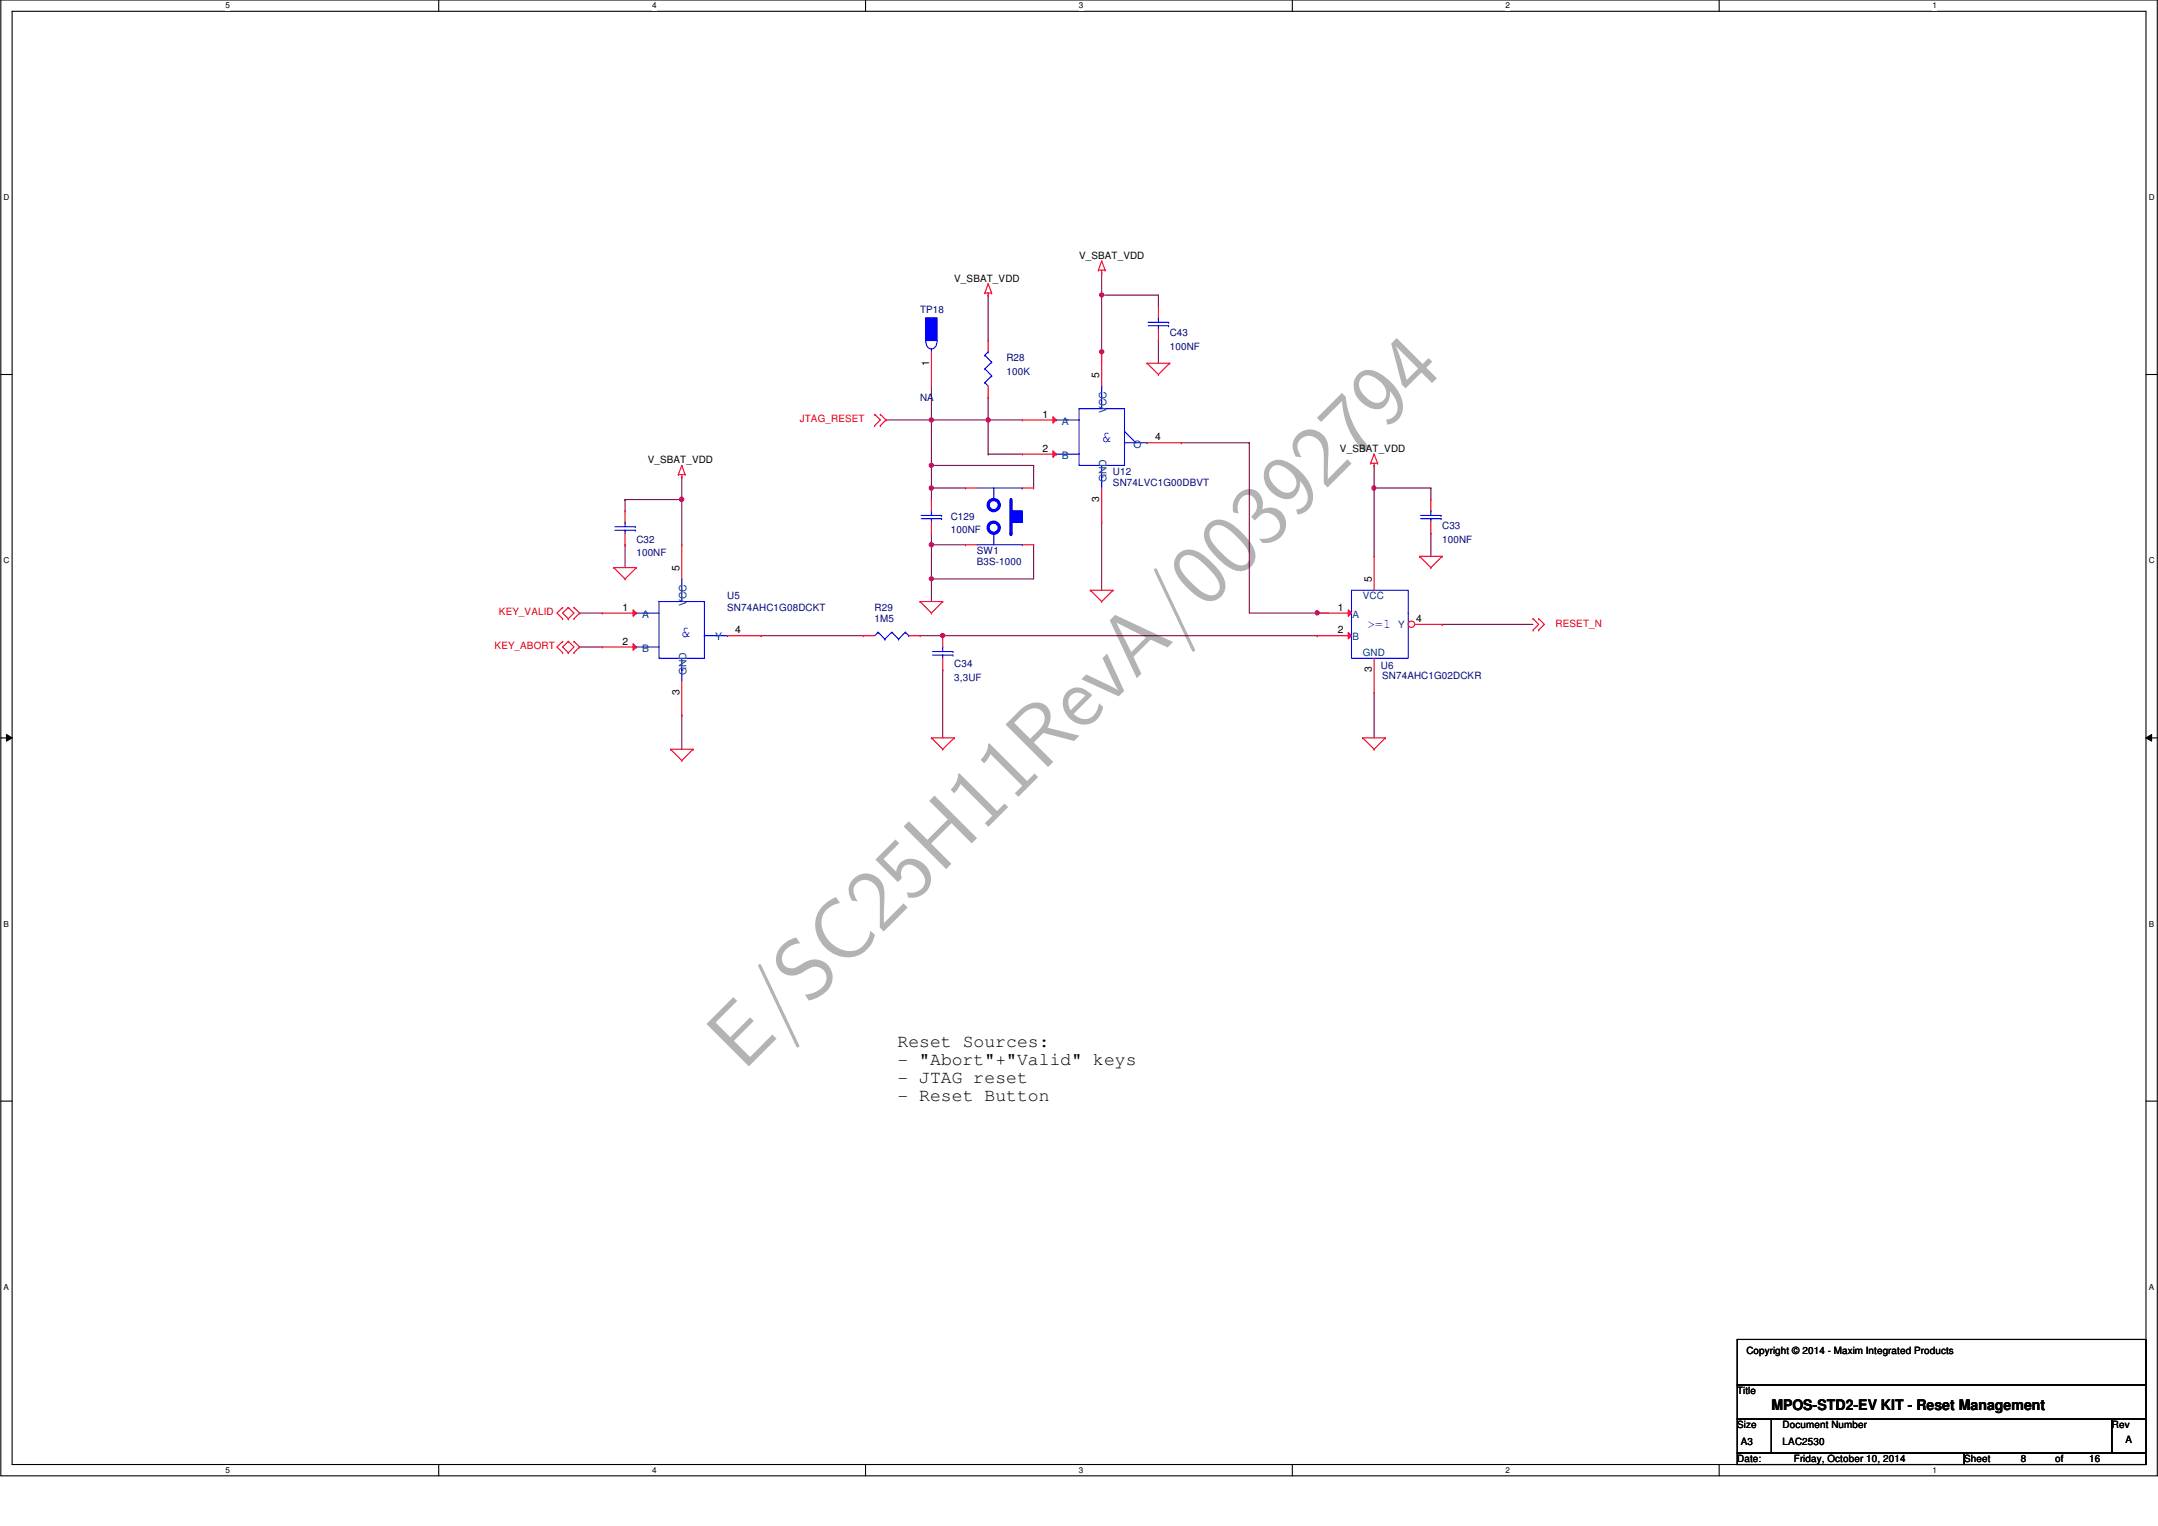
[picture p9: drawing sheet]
<svg xmlns="http://www.w3.org/2000/svg" width="420mm" height="297mm" viewBox="0 0 420 297" stroke-linecap="round" stroke-linejoin="round" font-family="sans-serif">
<path d="M.2 0h419.8v287.3h-419.8zM2.4 2.2h415.4v282.9h-415.4z" fill="none" stroke="#000" stroke-width=".21"/>
<g fill="#fff">
<path d="M43.9 .2h.9v1.8h-.9z"/>
<path d="M43.9 285.3h.9v1.8h-.9z"/>
</g>
<path d="M85.4 0v2.2M85.4 285.1v2.2" fill="none" stroke="#000" stroke-width=".21"/>
<g fill="#fff">
<path d="M126.9 .2h.9v1.8h-.9z"/>
<path d="M126.9 285.3h.9v1.8h-.9z"/>
</g>
<path d="M168.5 0v2.2M168.5 285.1v2.2" fill="none" stroke="#000" stroke-width=".21"/>
<g fill="#fff">
<path d="M210 .2h.9v1.8h-.9z"/>
<path d="M210 285.3h.9v1.8h-.9z"/>
</g>
<path d="M251.6 0v2.2M251.6 285.1v2.2" fill="none" stroke="#000" stroke-width=".21"/>
<g fill="#fff">
<path d="M293.1 .2h.9v1.8h-.9z"/>
<path d="M293.1 285.3h.9v1.8h-.9z"/>
</g>
<path d="M334.7 0v2.2M334.7 285.1v2.2" fill="none" stroke="#000" stroke-width=".21"/>
<g fill="#fff">
<path d="M376.2 .2h.9v1.8h-.9z"/>
<path d="M376.2 285.3h.9v1.8h-.9z"/>
<path d="M.7 37.5h1.2v1.8h-1.2z"/>
<path d="M418.4 37.5h1.1v1.8h-1.1z"/>
<path d="M.7 108.2h1.2v1.8h-1.2z"/>
<path d="M418.4 108.2h1.1v1.8h-1.1z"/>
</g>
<path d="M.2 72.9h2.2M417.8 72.9h2.2" fill="none" stroke="#000" stroke-width=".21"/>
<g fill="#fff">
<path d="M.7 179h1.1v1.8h-1.1z"/>
<path d="M418.4 179h1v1.8h-1z"/>
</g>
<path d="M.2 143.6h2.2M417.8 143.6h2.2" fill="none" stroke="#000" stroke-width=".21"/>
<path d="M1.3 143l1.1 .6-1.1 .7zM417.8 143.6l1.1-.6v1.3z" fill="#000"/>
<path d="M1.3 143l1.1 .6-1.1 .7zM417.8 143.6l1.1-.6v1.3z" fill="none" stroke="#000" stroke-width=".19"/>
<g fill="#fff">
<path d="M.7 249.7h1.1v1.8h-1.1z"/>
<path d="M418.4 249.7h1v1.8h-1z"/>
</g>
<path d="M.2 214.3h2.2M417.8 214.3h2.2" fill="none" stroke="#000" stroke-width=".21"/>
<g fill="none" stroke="#800040" stroke-width=".21">
<path d="M132.7 97.2h.1M132.7 97.2v8.8M267.5 95h.1M267.5 90.6h.1M267.5 90.6v17.7M267.5 95h11.1M121.7 106h.1M121.7 106v4.5M132.7 139.2h.1M132.7 139.2v6.6M148.2 123.7h.1M148.2 123.7h19.9"/>
<path d="M183.5 130.4h.1M183.5 130.4v13.2"/>
</g>
<circle cx="267.5" cy="95" r=".42" fill="#f0f"/>
<circle cx="267.5" cy="95" r=".42" fill="none" stroke="#f0f" stroke-width=".21"/>
<path d="M121.7 97.2h.1M121.7 97.2h11M112.8 119.3h.1M112.8 119.3h4.5M112.8 125.9h.1M112.8 125.9h4.5M179.1 123.7h4.4M183.5 123.7h.1M267.5 134.8h.1M267.5 134.8v8.8M280.8 121.5h.1M280.8 121.5h17.7" fill="none" stroke="#800040" stroke-width=".21"/>
<circle cx="132.7" cy="97.2" r=".43" fill="#f0f"/>
<circle cx="132.7" cy="97.2" r=".43" fill="none" stroke="#f0f" stroke-width=".21"/>
<path d="M121.7 97.2h.1M121.7 97.2v2.2M132.7 92.8h.1M132.7 92.8v4.4M278.6 95h.1M278.6 95v2.2M278.6 103.8h.1M278.6 103.8v4.5M183.5 123.7h73M256.5 123.7h.1" fill="none" stroke="#800040" stroke-width=".21"/>
<circle cx="183.6" cy="123.7" r=".42" fill="#f0f"/>
<circle cx="183.6" cy="123.7" r=".42" fill="none" stroke="#f0f" stroke-width=".21"/>
<path d="M181.3 75.1h.1M181.3 75.1v6.6M172.5 81.7h.1M172.5 81.7h19.9M181.3 81.7h.1" fill="none" stroke="#800040" stroke-width=".21"/>
<circle cx="192.4" cy="81.7" r=".43" fill="#f0f"/>
<circle cx="192.4" cy="81.7" r=".43" fill="none" stroke="#f0f" stroke-width=".21"/>
<circle cx="181.3" cy="81.7" r=".43" fill="#f0f"/>
<circle cx="181.3" cy="81.7" r=".43" fill="none" stroke="#f0f" stroke-width=".21"/>
<path d="M192.4 57.4h.1M192.4 57.4v8.9M214.5 57.4h.1M214.5 53h.1M214.5 53v15.5M214.5 57.4h11M192.4 81.7h.1M192.4 88.4h.1M192.4 81.7v6.7M192.4 88.4h6.6M192.4 81.7h6.6" fill="none" stroke="#800040" stroke-width=".21"/>
<circle cx="214.5" cy="57.4" r=".42" fill="#f0f"/>
<circle cx="214.5" cy="57.4" r=".42" fill="none" stroke="#f0f" stroke-width=".21"/>
<path d="M225.5 57.4h.1M225.5 57.4v2.2M214.5 68.5h.1M214.5 68.5v2.2M225.5 66.3h.1M225.5 66.3v4.4" fill="none" stroke="#800040" stroke-width=".21"/>
<circle cx="214.5" cy="68.5" r=".42" fill="#f0f"/>
<circle cx="214.5" cy="68.5" r=".42" fill="none" stroke="#f0f" stroke-width=".21"/>
<path d="M192.4 77.3h.1M192.4 77.3v4.4M181.3 95h.1M181.3 95h6.7M214.5 101.6h.1M214.5 101.6v13.3" fill="none" stroke="#800040" stroke-width=".21"/>
<circle cx="181.3" cy="95" r=".43" fill="#f0f"/>
<circle cx="181.3" cy="95" r=".43" fill="none" stroke="#f0f" stroke-width=".21"/>
<path d="M181.3 90.6h.1M181.3 90.6h19.9" fill="none" stroke="#800040" stroke-width=".21"/>
<circle cx="181.4" cy="90.6" r=".42" fill="#f0f"/>
<circle cx="181.4" cy="90.6" r=".42" fill="none" stroke="#f0f" stroke-width=".21"/>
<path d="M181.3 90.6h.1M181.3 90.6v4.4M201.2 90.6h.1M201.2 90.6v4.4M181.3 106h.1M181.3 106v6.7M181.3 106h6.7" fill="none" stroke="#800040" stroke-width=".21"/>
<circle cx="181.4" cy="112.7" r=".42" fill="#f0f"/>
<circle cx="181.4" cy="112.7" r=".42" fill="none" stroke="#f0f" stroke-width=".21"/>
<circle cx="181.3" cy="106" r=".43" fill="#f0f"/>
<circle cx="181.3" cy="106" r=".43" fill="none" stroke="#f0f" stroke-width=".21"/>
<path d="M181.3 95h.1M181.3 95v2.2M230 86.2h13.2M243.2 86.2h.1M243.2 86.2v33.1h15.5M181.3 103.8h.1M181.3 112.7h.1M181.3 103.8v2.2M181.3 112.7v4.4M201.2 106h.1M201.2 106v6.7h-19.9M256.5 119.3h.1" fill="none" stroke="#800040" stroke-width=".21"/>
<circle cx="256.5" cy="119.3" r=".42" fill="#f0f"/>
<circle cx="256.5" cy="119.3" r=".42" fill="none" stroke="#f0f" stroke-width=".21"/>
<path d="M181.3 90.6h.1M181.3 81.7v8.9" fill="none" stroke="#800040" stroke-width=".21"/>
<g fill="none" stroke="#f00" stroke-width=".21">
<path d="M191.8 57h.1M191.8 57h1.3M192.4 57.4h.1M192.4 55.2h.1M192.4 57v.4M192.4 55.2l-.6 1.8M192.4 55.2l.7 1.8M193.1 57h.1M213.9 52.6h.1M213.9 52.6h1.3M214.5 53h.1M214.5 50.8h.1"/>
<path d="M214.5 52.6v.4M214.5 50.8l-.6 1.8M214.5 50.8l.7 1.8M215.2 52.6h.1M223.3 70.7h.1M223.3 70.7h4.4M223.3 70.7l2.2 2.2M225.5 72.9h.1M227.7 70.7h.1M227.7 70.7l-2.2 2.2M121.7 99.4h.1M121.7 99.4v2.2"/>
<path d="M132.1 92.4h.1M132.1 92.4h1.3M132.7 92.8h.1M132.7 90.6h.1M132.7 92.4v.4M132.7 90.6l-.6 1.8M132.7 90.6l.7 1.8M133.4 92.4h.1M170.3 80.6h.1M170.3 82.8h.1M170.3 80.6l1.1 1.1-1.1 1.1M171.4 82.8h.1"/>
<path d="M171.4 80.6h.1M171.4 80.6l1.1 1.1-1.1 1.1M266.9 90.2h.1M266.9 90.2h1.3M267.5 90.6h.1M267.5 88.4h.1M267.5 90.2v.4M267.5 88.4l-.6 1.8M267.5 88.4l.7 1.8M268.2 90.2h.1M109.5 118.2h.1M109.5 118.2l-1.1 1.1 1.1 1.1"/>
<path d="M110.6 118.2h.1M110.6 118.2l-1.1 1.1 1.1 1.1M110.6 118.2l1.1 1.1-1.1 1.1M111.7 118.2h.1M111.7 118.2l1.1 1.1-1.1 1.1M119.5 110.5h.1M119.5 110.5h4.4M119.5 110.5l2.2 2.2M121.7 112.7h.1M121.7 106h.1M121.7 103.8v2.2M123.9 110.5h.1"/>
<path d="M123.9 110.5l-2.2 2.2M179.1 117.1h.1M179.1 117.1h4.4M179.1 117.1l2.2 2.2M181.3 119.3h.1M183.5 117.1h.1M183.5 117.1l-2.2 2.2M212.3 114.9h.1M212.3 114.9h4.4M212.3 114.9l2.2 2.2M214.5 117.1h.1M216.7 114.9h.1"/>
<path d="M216.7 114.9l-2.2 2.2M276.4 108.3h.1M276.4 108.3h4.4M276.4 108.3l2.2 2.2M278.6 110.5h.1M280.8 108.3h.1M280.8 108.3l-2.2 2.2M109.5 120.4h.1M109.5 124.8h.1M109.5 127h.1M109.5 124.8l-1.1 1.1 1.1 1.1M110.6 120.4h.1"/>
<path d="M110.6 124.8h.1M110.6 127h.1M110.6 124.8l-1.1 1.1 1.1 1.1M110.6 124.8l1.1 1.1-1.1 1.1M111.7 120.4h.1M111.7 124.8h.1M111.7 127h.1M111.7 124.8l1.1 1.1-1.1 1.1M298.5 120.4h.1M298.5 122.6h.1M298.5 120.4l1.1 1.1-1.1 1.1M299.6 120.4h.1"/>
<path d="M299.6 122.6h.1M299.6 120.4l1.1 1.1-1.1 1.1M130.5 145.8h.1M130.5 145.8h4.4M130.5 145.8l2.2 2.2M132.7 148h.1M134.9 145.8h.1M134.9 145.8l-2.2 2.2M181.3 143.6h.1M181.3 143.6h4.5M181.3 143.6l2.2 2.2M183.5 145.8h.1"/>
<path d="M185.8 143.6h.1M185.8 143.6l-2.3 2.2M265.3 143.6h.1M265.3 143.6h4.4M265.3 143.6l2.2 2.2M267.5 145.8h.1M269.7 143.6h.1M269.7 143.6l-2.2 2.2"/>
</g>
<path d="M338.2 260.7h79.6v8.9h-79.6zM338.2 269.6h79.6v6.6h-79.6zM338.2 276.2h6.7v6.6h-6.7zM344.9 276.2h66.3v6.6h-66.3zM411.2 276.2h6.6v6.6h-6.6zM338.2 282.8h44.2v2.3h-44.2zM382.4 282.8h35.4v2.3h-35.4z" fill="none" stroke="#000" stroke-width=".21"/>
<path d="M119.7 103.2h4M119.7 102.5h4M121.7 103.2h.1M121.7 101.6h.1M121.7 101.6v.9M121.7 103.2v.6M123.7 103.2h.1M123.7 102.5h.1M263.1 114.9h11.1v13.2h-11.1z" fill="none" stroke="#00f" stroke-width=".21"/>
<path d="M262.5 118.7l.6 .6-.6 .7z" fill="#f00"/>
<path d="M256.5 119.3h.1M256.5 119.3h6.6M262.5 118.7l.6 .6-.6 .7z" fill="none" stroke="#f00" stroke-width=".21"/>
<path d="M262.5 123.1l.6 .6-.6 .7z" fill="#f00"/>
<path d="M256.5 123.7h.1M256.5 123.7h6.6M262.5 123.1l.6 .6-.6 .7z" fill="none" stroke="#f00" stroke-width=".21"/>
<circle cx="274.8" cy="121.5" r=".63" fill="#fff"/>
<g fill="none" stroke="#f00" stroke-width=".21">
<path d="M267.5 108.3h.1M267.5 108.3v6.6M267.5 134.8h.1M267.5 128.1v6.7M275.5 121.5h5.3M280.8 121.5h.1"/>
<circle cx="274.8" cy="121.5" r=".63"/>
</g>
<path d="M190.2 95h8.8M193.5 97.2h.1M193.5 95v2.2M199 95h.1M190.2 106h8.8M193.5 103.8h.1M193.5 103.8v2.2M199 106h.1" fill="none" stroke="#00f" stroke-width=".21"/>
<g fill="none" stroke="#00f" stroke-width=".63">
<path d="M196.8 97.2v6.6"/>
<circle cx="193.5" cy="98.3" r="1.08"/>
<circle cx="193.5" cy="102.7" r="1.08"/>
</g>
<circle cx="196.8" cy="103.8" r=".32" fill="#00f"/>
<path d="M196.8 99.4h2.2v2.2h-2.2z" fill-rule="evenodd" fill="#00f"/>
<g fill="none" stroke="#00f" stroke-width=".21">
<path d="M191.8 74.5h.1M191.8 71.8h.1M191.8 69.2h.1M191.8 74.5l.6 .6M191.8 71.8l1.3 1.4M191.8 69.2l1.3 1.3M192.4 68.5h.1M192.4 68.5l-.6 .7M193.1 73.2h.1M193.1 70.5h.1M193.1 73.2l-1.3 1.3M193.1 70.5l-1.3 1.3"/>
<path d="M210.1 79.5h8.8v11.1h-8.8zM214.5 77.3h.1M214.5 75.1h.1M214.5 75.1v4.4M196.8 99.4h2.2v2.2h-2.2zM205.6 81.7h.1M205.6 88.4h.1M205.6 81.7h4.5M205.6 88.4h4.5M214.5 92.8h.1M214.5 90.6v4.4M218.9 83.9l2.2 2.3h-2.2"/>
<path d="M221.1 86.2h2.2M223.3 86.2h.1M171 123.1h.1M171 123.1l-.7 .6M171 123.1l1.3 1.3M172.3 124.4h.1M173.6 123.1h.1M173.6 123.1l-1.3 1.3M173.6 123.1l1.4 1.3M175 124.4h.1M176.3 123.1h.1M176.3 123.1l-1.3 1.3"/>
<path d="M176.3 123.1l.6 .6M176.9 123.7h.1"/>
</g>
<g fill="none" stroke="#f00" stroke-width=".21">
<path d="M192.4 77.3h.1M192.4 66.3h.1M192.4 66.3v2.2M192.4 75.1v2.2M188 95h.1M188 95h2.2M199 95h2.2M201.2 95h.1M188 106h.1M188 106h2.2M199 106h2.2M201.2 106h.1"/>
<path d="M168.1 123.7h.1M168.1 123.7h2.2M176.9 123.7h2.2M179.1 123.7h.1"/>
</g>
<path d="M205 81.1l.6 .6-.6 .7z" fill="#f00"/>
<path d="M199 81.7h.1M199 81.7h6.6M205 81.1l.6 .6-.6 .7z" fill="none" stroke="#f00" stroke-width=".21"/>
<path d="M205 87.8l.6 .6-.6 .6z" fill="#f00"/>
<g fill="none" stroke="#f00" stroke-width=".21">
<path d="M225.5 59.6h.1M225.5 59.6v2.2M214.5 68.5h.1M214.5 68.5v6.6M225.5 66.3h.1M225.5 64.1v2.2M181.3 97.2h.1M181.3 97.2v2.2M199 88.4h.1M199 88.4h6.6M205 87.8l.6 .6-.6 .6zM214.5 95v6.6"/>
<path d="M223.3 86.2h6.7M230 86.2h.1M278.6 97.2h.1M278.6 97.2v2.2M181.3 103.8h.1M181.3 101.6v2.2M214.5 101.6h.1M278.6 103.8h.1M278.6 101.6v2.2M183.5 130.4h.1M183.5 123.7h.1M183.5 123.7v2.2"/>
<path d="M183.5 128.1v2.3"/>
</g>
<g fill="none" stroke="#00f" stroke-width=".21">
<path d="M223.6 63.4h3.9M223.6 62.7h3.9M225.5 63.4h.1M225.5 61.8h.1M225.5 61.8v.9M225.5 63.4v.7M227.5 63.4h.1M227.5 62.7h.1M181.3 99.4h.1M181.3 99.4v.9M278.6 99.4h.1M278.6 99.4v.9"/>
<path d="M179.4 101h3.9M179.4 100.3h3.9M181.3 101h.1M181.3 101v.6M183.3 101h.1M183.3 100.3h.1M276.6 101h4M276.6 100.3h4M278.6 101h.1M278.6 101v.6M280.6 101h.1M280.6 100.3h.1"/>
<path d="M181.6 127.5h3.9M181.6 126.8h3.9M183.5 127.5h.1M183.5 125.9h.1M183.5 125.9v.9M183.5 127.5v.6M185.5 127.5h.1M185.5 126.8h.1"/>
</g>
<path d="M180.2 61.8h2.2v4.5h-2.2z" fill-rule="evenodd" fill="#00f"/>
<g fill="none" stroke="#00f" stroke-width=".21">
<path d="M180.2 61.8h2.2v4.5h-2.2zM180.2 66.3a1.38 1.38 0 0 0 1.1 1.6 1.38 1.38 0 0 0 1.1-1.6M181.3 67.8h.1M181.3 67.8v.7M123.9 119.3h.1M123.9 119.3h4.4M128.3 117.1h8.8v11h-8.8zM132.7 114.9h.1M132.7 112.7h.1M132.7 112.7v4.4M123.9 125.9h.1M123.9 125.9h4.4"/>
<path d="M132.7 130.4h.1M132.7 128.1v4.5M137.1 123.7h.1M137.1 123.7h4.5M141.6 123.7h.1"/>
</g>
<path d="M181.3 75.1h.1M181.3 68.5v6.6" fill="none" stroke="#f00" stroke-width=".21"/>
<path d="M123.3 118.7l.6 .6-.6 .7z" fill="#f00"/>
<path d="M117.3 119.3h.1M117.3 119.3h6.6M123.3 118.7l.6 .6-.6 .7z" fill="none" stroke="#f00" stroke-width=".21"/>
<path d="M123.3 125.3l.6 .6-.6 .7z" fill="#f00"/>
<path d="M132.7 106h.1M132.7 106v6.7M117.3 125.9h.1M117.3 125.9h6.6M123.3 125.3l.6 .6-.6 .7zM132.7 139.2h.1M132.7 132.6v6.6M141.6 123.7h6.6M148.2 123.7h.1" fill="none" stroke="#f00" stroke-width=".21"/>
<circle cx="267.5" cy="95" r=".42" fill="#f0f"/>
<circle cx="267.5" cy="95" r=".42" fill="none" stroke="#f0f" stroke-width=".21"/>
<circle cx="132.7" cy="97.2" r=".43" fill="#f0f"/>
<circle cx="132.7" cy="97.2" r=".43" fill="none" stroke="#f0f" stroke-width=".21"/>
<circle cx="183.6" cy="123.7" r=".42" fill="#f0f"/>
<circle cx="183.6" cy="123.7" r=".42" fill="none" stroke="#f0f" stroke-width=".21"/>
<circle cx="192.4" cy="81.7" r=".43" fill="#f0f"/>
<circle cx="192.4" cy="81.7" r=".43" fill="none" stroke="#f0f" stroke-width=".21"/>
<circle cx="181.3" cy="81.7" r=".43" fill="#f0f"/>
<circle cx="181.3" cy="81.7" r=".43" fill="none" stroke="#f0f" stroke-width=".21"/>
<circle cx="214.5" cy="57.4" r=".42" fill="#f0f"/>
<circle cx="214.5" cy="57.4" r=".42" fill="none" stroke="#f0f" stroke-width=".21"/>
<circle cx="214.5" cy="68.5" r=".42" fill="#f0f"/>
<circle cx="214.5" cy="68.5" r=".42" fill="none" stroke="#f0f" stroke-width=".21"/>
<circle cx="181.3" cy="95" r=".43" fill="#f0f"/>
<circle cx="181.3" cy="95" r=".43" fill="none" stroke="#f0f" stroke-width=".21"/>
<circle cx="181.4" cy="90.6" r=".42" fill="#f0f"/>
<circle cx="181.4" cy="90.6" r=".42" fill="none" stroke="#f0f" stroke-width=".21"/>
<circle cx="181.4" cy="112.7" r=".42" fill="#f0f"/>
<circle cx="181.4" cy="112.7" r=".42" fill="none" stroke="#f0f" stroke-width=".21"/>
<circle cx="181.3" cy="106" r=".43" fill="#f0f"/>
<circle cx="181.3" cy="106" r=".43" fill="none" stroke="#f0f" stroke-width=".21"/>
<circle cx="256.5" cy="119.3" r=".42" fill="#f0f"/>
<circle cx="256.5" cy="119.3" r=".42" fill="none" stroke="#f0f" stroke-width=".21"/>
<text font-size="16.9" fill="#b3b3b3" x="144.7" y="208.6" transform="rotate(-45 144.7 208.6)">E/SC25H11RevA/00392794</text>
<g font-size="3.5" fill="#00f">
<text x="214.5" y="86.1">&amp;</text>
<text x="132.5" y="124.1">&amp;</text>
</g>
<g font-size="3.5">
<text x="174.7" y="203.8">Reset Sources:</text>
<text x="174.7" y="207.3">- &quot;Abort&quot;+&quot;Valid&quot; keys</text>
<text x="174.7" y="210.9">- JTAG reset</text>
<text x="174.7" y="214.4">- Reset Button</text>
</g>
<text font-size="2.8" x="344.9" y="274.4">MPOS-STD2-EV KIT - Reset Management</text>
<text font-size="2.6" fill="#00f" x="266.2" y="122.3">&gt;=1</text>
<g font-size="2">
<text x="180.9" y="71.2" transform="rotate(-90 180.9 71.2)">1</text>
<text x="214" y="73.6" transform="rotate(-90 214 73.6)">5</text>
<text x="203" y="81.3">1</text>
<text x="203" y="87.9">2</text>
<text x="224.9" y="85.7">4</text>
<text x="214" y="97.7" transform="rotate(-90 214 97.7)">3</text>
<text x="132.3" y="111.1" transform="rotate(-90 132.3 111.1)">5</text>
<text x="267.1" y="113.3" transform="rotate(-90 267.1 113.3)">5</text>
<text x="121.2" y="118.9">1</text>
<text x="260.5" y="118.9">1</text>
<text x="121.2" y="125.5">2</text>
<text x="143.2" y="123.3">4</text>
<text x="260.5" y="123.3">2</text>
<text x="275.7" y="121.1">4</text>
<text x="267.1" y="130.8" transform="rotate(-90 267.1 130.8)">3</text>
<text x="132.3" y="135.3" transform="rotate(-90 132.3 135.3)">3</text>
</g>
<g font-size="2" fill="#004080">
<text x="206.7" y="82.7">A</text>
<text x="215.4" y="80.5" transform="rotate(-90 215.4 80.5)">VCC</text>
<text x="206.7" y="89.3">B</text>
<text x="220.7" y="87.1">O</text>
<text x="215.4" y="93.9" transform="rotate(-90 215.4 93.9)">GND</text>
<text x="133.7" y="118" transform="rotate(-90 133.7 118)">VCC</text>
<text x="125" y="120.3">A</text>
<text x="139.2" y="124.7">Y</text>
<text x="125" y="126.9">B</text>
<text x="133.7" y="131.5" transform="rotate(-90 133.7 131.5)">GND</text>
</g>
<g font-size="1.9">
<text x="210.1" y="50.4">V_SBAT_VDD</text>
<text x="185.8" y="54.8">V_SBAT_VDD</text>
<text x="260.9" y="88">V_SBAT_VDD</text>
<text x="126.1" y="90.2">V_SBAT_VDD</text>
<text x="340" y="263.7">Copyright © 2014 - Maxim Integrated Products</text>
<text x="338.2" y="271.4">Title</text>
<text x="338.2" y="278">Size</text>
<text x="338.9" y="281.3">A3</text>
<text x="347.1" y="278">Document Number</text>
<text x="347.1" y="281.3">LAC2530</text>
<text x="411.2" y="278">Rev</text>
<text x="413.8" y="280.9">A</text>
<text x="338.2" y="284.6">Date:</text>
<text x="349.3" y="284.6">Friday, October 10, 2014</text>
<text x="382.4" y="284.6">Sheet</text>
<text x="393.5" y="284.6">8</text>
<text x="400.1" y="284.6">of</text>
<text x="406.8" y="284.6">16</text>
</g>
<g font-size="1.9" fill="#000080">
<text x="179.1" y="61">TP18</text>
<text x="227.7" y="65.4">C43</text>
<text x="195.9" y="70.3">R28</text>
<text x="227.7" y="68.1">100NF</text>
<text x="195.9" y="72.9">100K</text>
<text x="179.1" y="78">NA</text>
<text x="216.7" y="92.4">U12</text>
<text x="216.7" y="94.6">SN74LVC1G00DBVT</text>
<text x="185.1" y="101.2">C129</text>
<text x="123.9" y="105.6">C32</text>
<text x="185.1" y="103.8">100NF</text>
<text x="190.2" y="107.8">SW1</text>
<text x="280.8" y="103">C33</text>
<text x="280.8" y="105.6">100NF</text>
<text x="123.9" y="108.3">100NF</text>
<text x="190.2" y="110.1">B3S-1000</text>
<text x="141.6" y="116.7">U5</text>
<text x="141.6" y="118.9">SN74AHC1G08DCKT</text>
<text x="170.3" y="118.9">R29</text>
<text x="170.3" y="121.1">1M5</text>
<text x="185.8" y="129.9">C34</text>
<text x="268.8" y="130.2">U6</text>
<text x="185.8" y="132.6">3,3UF</text>
<text x="269.1" y="132.2">SN74AHC1G02DCKR</text>
</g>
<g font-size="1.9" fill="#f00">
<text x="155.7" y="82.2">JTAG_RESET</text>
<text x="97.1" y="119.8">KEY_VALID</text>
<text x="302.9" y="122">RESET_N</text>
<text x="96.3" y="126.4">KEY_ABORT</text>
</g>
<g font-size="1.9" fill="#004080">
<text x="265.3" y="116.7">VCC</text>
<text x="263.3" y="120.2">A</text>
<text x="263.3" y="124.6">B</text>
<text x="272.2" y="122.2">Y</text>
<text x="265.3" y="127.7">GND</text>
</g>
<g font-size="1.6">
<text x="43.9" y="1.7">5</text>
<text x="126.9" y="1.7">4</text>
<text x="210" y="1.7">3</text>
<text x="293.1" y="1.7">2</text>
<text x="376.2" y="1.7">1</text>
<text x=".7" y="39">D</text>
<text x="418.4" y="39">D</text>
<text x=".7" y="109.7">C</text>
<text x="418.4" y="109.7">C</text>
<text x=".7" y="180.4">B</text>
<text x="418.4" y="180.4">B</text>
<text x=".7" y="251.1">A</text>
<text x="418.4" y="251.1">A</text>
<text x="43.9" y="286.7">5</text>
<text x="126.9" y="286.7">4</text>
<text x="210" y="286.7">3</text>
<text x="293.1" y="286.7">2</text>
<text x="376.2" y="286.7">1</text>
</g>
</svg>
